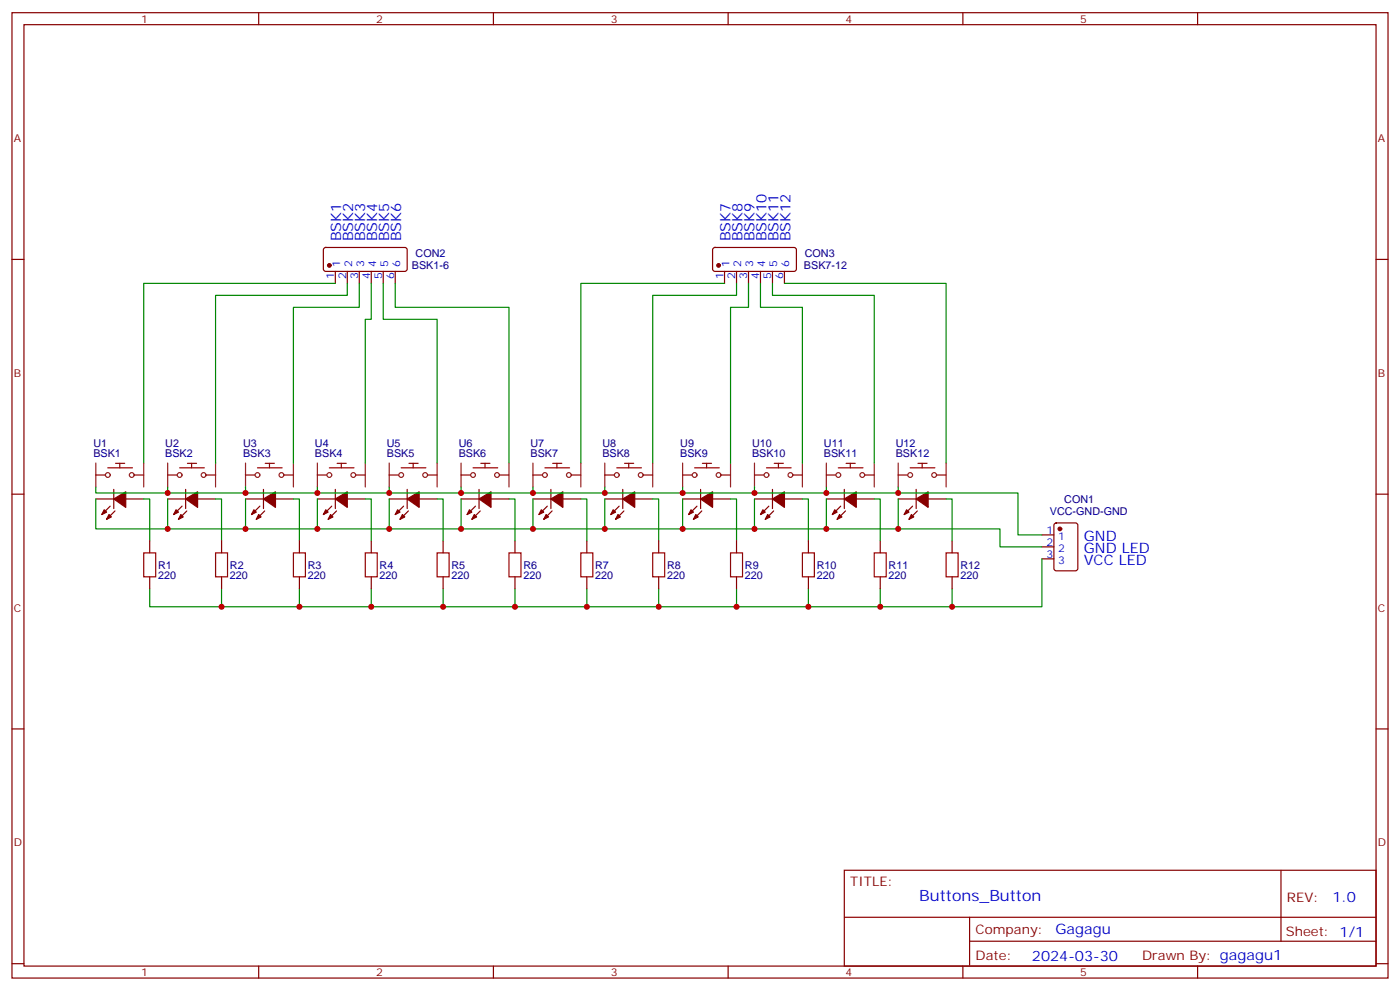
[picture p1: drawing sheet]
<svg xmlns="http://www.w3.org/2000/svg" width="412mm" height="292mm" viewBox="0 0 412 292" stroke-linecap="round" stroke-linejoin="round" font-family="sans-serif">
<g fill="none" stroke="#870000" stroke-width=".35">
<path d="M3.5 3.7h405.4v284.4h-405.4zM7.1 7.3h398.2v277.3h-398.2zM76.2 3.7v3.6M145.3 3.7v3.6M214.5 3.7v3.6M283.6 3.7v3.6M352.8 3.7v3.6M3.5 76.4h3.6M95.5 73.1l.5-.2h23.5l.4 .7v5.9l-.7 .4h-23.5l-.5-.7v-5.6zM98.8 79.9v3.6M102.3 79.9v3.6M105.8 79.9v3.6"/>
<path d="M109.4 79.9v3.6M112.9 79.9v3.6M116.4 79.9v3.6M210.1 73.1l.5-.2h23.6l.4 .7-.1 5.9-.6 .4h-23.6l-.4-.7v-5.6zM213.4 79.9v3.6M217 79.9v3.6M220.5 79.9v3.6M224 79.9v3.6M227.5 79.9v3.6M231.1 79.9v3.6M405.3 76.4h3.6M3.5 145.6h3.6"/>
<path d="M28.2 147h5.3M32.5 149.1l-2.5 2.5M33.5 144.1v5.7M33.9 150.5l-2.5 2.5M37 147h5.3M44.1 159.3v3.5M49.4 147h5.3M53.6 149.1l-2.4 2.5M54.7 144.1v5.7M55 150.5l-2.4 2.5M58.2 147h5.3M65.3 159.3v3.5"/>
<path d="M72.3 147h5.3M76.6 149.1l-2.5 2.5M77.6 144.1v5.7M78 150.5l-2.5 2.5M81.1 147h5.3M88.2 159.3v3.5M93.5 147h5.3M97.7 149.1l-2.5 2.5M98.8 144.1v5.7M99.1 150.5l-2.4 2.5M102.3 147h5.3M109.4 159.3v3.5"/>
<path d="M114.7 147h5.2M118.9 149.1l-2.5 2.5M119.9 144.1v5.7M120.3 150.5l-2.5 2.5M123.5 147h5.3M130.5 159.3v3.5M135.8 147h5.3M140.1 149.1l-2.5 2.5M141.1 144.1v5.7M141.5 150.5l-2.5 2.5M144.6 147h5.3M151.7 159.3v3.5"/>
<path d="M157 147h5.3M161.2 149.1l-2.5 2.5M162.3 144.1v5.7M162.6 150.5l-2.4 2.5M165.8 147h5.3M172.9 159.3v3.5M178.2 147h5.2M182.4 149.1l-2.5 2.5M183.4 144.1v5.7M183.8 150.5l-2.5 2.5M187 147h5.3M194 159.3v3.5"/>
<path d="M201.1 147h5.3M205.3 149.1l-2.5 2.5M206.4 144.1v5.7M206.7 150.5l-2.4 2.5M209.9 147h5.3M217 159.3v3.5M222.2 147h5.3M226.5 149.1l-2.5 2.5M227.5 144.1v5.7M227.9 150.5l-2.5 2.5M231.1 147h5.3M238.1 159.3v3.5"/>
<path d="M243.4 147h5.3M247.6 149.1l-2.4 2.5M248.7 144.1v5.7M249.1 150.5l-2.5 2.5M252.2 147h5.3M259.3 159.3v3.5M264.6 147h5.3M268.8 149.1l-2.5 2.5M269.9 144.1v5.7M270.2 150.5l-2.4 2.5M273.4 147h5.3M280.5 159.3v3.5"/>
<path d="M306.9 157.6h3.5M310.7 154.2l.4-.2h5.7l.6 .5 .1 12.9-.5 .7h-5.9l-.6-.4-.1-13zM405.3 145.6h3.6M44.1 169.9v3.5M65.3 169.9v3.5M88.2 169.9v3.5M109.4 169.9v3.5M130.5 169.9v3.5M151.7 169.9v3.5M172.9 169.9v3.5M194 169.9v3.5M217 169.9v3.5"/>
<path d="M238.1 169.9v3.5M259.3 169.9v3.5M280.5 169.9v3.5M306.9 161.1h3.5M306.9 164.6h3.5M3.5 214.7h3.6M405.3 214.7h3.6M248.7 256.3h156.6v28.3h-156.6zM377.3 256.4v20.8M248.7 270.2h156.5M285.6 277.2h119.6M285.6 270.2v14.1"/>
<path d="M3.5 283.8h3.6M76.2 284.6v3.5M145.3 284.6v3.5M214.5 284.6v3.5M283.6 284.6v3.5M352.8 284.6v3.5M405.3 283.8h3.6"/>
</g>
<g fill="none" stroke="#900" stroke-width=".35">
<path d="M28.2 139.9h2.7M31.7 137.8h7.3M34 136.5h2.7M35.3 136.5v1.3M39.5 139.9h2.7M49.4 139.9h2.7M52.9 137.8h7.3M55.2 136.5h2.7M56.4 136.5v1.3M60.7 139.9h2.7M72.3 139.9h2.7M75.8 137.8h7.3"/>
<path d="M78.1 136.5h2.7M79.4 136.5v1.3M83.6 139.9h2.7M93.5 139.9h2.7M97 137.8h7.3M99.3 136.5h2.7M100.5 136.5v1.3M104.8 139.9h2.7M114.7 139.9h2.6M118.2 137.8h7.3M120.5 136.5h2.7M121.7 136.5v1.3"/>
<path d="M125.9 139.9h2.7M135.8 139.9h2.7M139.3 137.8h7.3M141.6 136.5h2.7M142.9 136.5v1.3M147.1 139.9h2.7M157 139.9h2.7M160.5 137.8h7.3M162.8 136.5h2.7M164 136.5v1.3M168.3 139.9h2.7M178.2 139.9h2.6"/>
<path d="M181.7 137.8h7.3M184 136.5h2.7M185.2 136.5v1.3M189.4 139.9h2.7M201.1 139.9h2.7M204.6 137.8h7.3M206.9 136.5h2.7M208.1 136.5v1.3M212.4 139.9h2.7M222.2 139.9h2.7M225.8 137.8h7.3M228.1 136.5h2.7"/>
<path d="M229.3 136.5v1.3M233.5 139.9h2.7M243.4 139.9h2.7M246.9 137.8h7.3M249.2 136.5h2.7M250.5 136.5v1.3M254.7 139.9h2.7M264.6 139.9h2.7M268.1 137.8h7.3M270.4 136.5h2.7M271.6 136.5v1.3M275.9 139.9h2.7"/>
</g>
<g fill="none" stroke="#8c2424" stroke-width=".35">
<path d="M28.2 136.4v7M42.3 136.4v7M49.4 136.4v7M63.5 136.4v7M72.3 136.4v7M86.4 136.4v7M93.5 136.4v7M107.6 136.4v7M114.7 136.4v7M128.8 136.4v7M135.8 136.4v7M149.9 136.4v7"/>
<path d="M157 136.4v7M171.1 136.4v7M178.2 136.4v7M192.3 136.4v7M201.1 136.4v7M215.2 136.4v7M222.2 136.4v7M236.4 136.4v7M243.4 136.4v7M257.5 136.4v7M264.6 136.4v7M278.7 136.4v7"/>
<circle cx="31.8" cy="139.9" r=".71"/>
<circle cx="38.8" cy="139.9" r=".71"/>
<circle cx="52.9" cy="139.9" r=".71"/>
<circle cx="60" cy="139.9" r=".71"/>
<circle cx="75.8" cy="139.9" r=".71"/>
<circle cx="82.9" cy="139.9" r=".71"/>
<circle cx="97" cy="139.9" r=".71"/>
<circle cx="104.1" cy="139.9" r=".71"/>
<circle cx="118.2" cy="139.9" r=".71"/>
<circle cx="125.2" cy="139.9" r=".71"/>
<circle cx="139.3" cy="139.9" r=".71"/>
<circle cx="146.4" cy="139.9" r=".71"/>
<circle cx="160.5" cy="139.9" r=".71"/>
<circle cx="167.6" cy="139.9" r=".71"/>
<circle cx="181.7" cy="139.9" r=".71"/>
<circle cx="188.7" cy="139.9" r=".71"/>
<circle cx="204.6" cy="139.9" r=".71"/>
<circle cx="211.7" cy="139.9" r=".71"/>
<circle cx="225.8" cy="139.9" r=".71"/>
<circle cx="232.8" cy="139.9" r=".71"/>
<circle cx="246.9" cy="139.9" r=".71"/>
<circle cx="254" cy="139.9" r=".71"/>
<circle cx="268.1" cy="139.9" r=".71"/>
<circle cx="275.2" cy="139.9" r=".71"/>
</g>
<g fill="#870000" stroke="#870000" stroke-width=".35">
<path d="M30.7 150.1l.7 .7-1.4 .8z"/>
<path d="M32.1 151.6l.7 .7-1.4 .7z"/>
<path d="M33.5 147l3.5-2.1v4.5z"/>
<path d="M51.9 150.1l.7 .7-1.4 .8z"/>
<path d="M53.3 151.6l.7 .7-1.4 .7z"/>
<path d="M54.7 147l3.5-2.1v4.5z"/>
<path d="M96 150.1l.7 .7-1.5 .8z"/>
<path d="M97.4 151.6l.7 .7-1.4 .7z"/>
<path d="M98.8 147l3.5-2.1v4.5z"/>
<path d="M74.8 150.1l.7 .7-1.4 .8z"/>
<path d="M76.2 151.6l.7 .7-1.4 .7z"/>
<path d="M77.6 147l3.5-2.1v4.5z"/>
<path d="M138.3 150.1l.7 .7-1.4 .8z"/>
<path d="M139.7 151.6l.7 .7-1.4 .7z"/>
<path d="M141.1 147l3.5-2.1v4.5z"/>
<path d="M117.1 150.1l.7 .7-1.4 .8z"/>
<path d="M118.5 151.6l.7 .7-1.4 .7z"/>
<path d="M119.9 147l3.6-2.1v4.5z"/>
<path d="M245.9 150.1l.7 .7-1.4 .8z"/>
<path d="M247.3 151.6l.7 .7-1.4 .7z"/>
<path d="M248.7 147l3.5-2.1v4.5z"/>
<path d="M267.1 150.1l.7 .7-1.5 .8z"/>
<path d="M268.5 151.6l.7 .7-1.4 .7z"/>
<path d="M269.9 147l3.5-2.1v4.5z"/>
<path d="M203.6 150.1l.7 .7-1.5 .8z"/>
<path d="M205 151.6l.7 .7-1.4 .7z"/>
<path d="M206.4 147l3.5-2.1v4.5z"/>
<path d="M224.7 150.1l.7 .7-1.4 .8z"/>
<path d="M226.1 151.6l.7 .7-1.4 .7z"/>
<path d="M227.5 147l3.6-2.1v4.5z"/>
<path d="M180.6 150.1l.7 .7-1.4 .8z"/>
<path d="M182 151.6l.7 .7-1.4 .7z"/>
<path d="M183.4 147l3.6-2.1v4.5z"/>
<path d="M159.5 150.1l.7 .7-1.5 .8z"/>
<path d="M160.9 151.6l.7 .7-1.4 .7z"/>
<path d="M162.3 147l3.5-2.1v4.5z"/>
<circle cx="97" cy="78.2" r=".53"/>
<circle cx="211.7" cy="78.2" r=".53"/>
<circle cx="312.2" cy="155.8" r=".53"/>
</g>
<g fill="none" stroke="#008700" stroke-width=".35">
<path d="M98.8 83.5h-56.5v52.9M102.3 83.5v3.5h-38.8v49.4M105.8 83.5v7h-19.4v45.9M109.4 83.5v10.6h-1.8v42.3M112.9 83.5v10.6h15.9v42.3M116.4 83.5v7h33.5v45.9M213.4 83.5h-42.3v52.9M217 83.5v3.5h-24.7v49.4M220.5 83.5v7h-5.3v45.9M224 83.5v7h12.4v45.9M227.5 83.5v3.5h30v49.4M231.1 83.5h47.6v52.9"/>
<path d="M28.2 147v8.8h266.4v5.3h12.3M28.2 143.4v1.8h271.7v12.4h7M42.3 147h1.8v12.3M49.4 143.4v1.8M49.4 147v8.8M63.5 147h1.8v12.3M72.3 143.4v1.8M72.3 147v8.8M86.4 147h1.8v12.3M93.5 143.4v1.8M93.5 147v8.8M107.6 147h1.8v12.3"/>
<path d="M114.7 143.4v1.8M114.7 147v8.8M128.8 147h1.7v12.3M135.8 143.4v1.8M135.8 147v8.8M149.9 147h1.8v12.3M157 143.4v1.8M157 147v8.8M171.1 147h1.8v12.3M178.2 143.4v1.8M178.2 147v8.8M192.3 147h1.7v12.3"/>
<path d="M201.1 143.4v1.8M201.1 147v8.8M215.2 147h1.8v12.3M222.2 143.4v1.8M222.2 147v8.8M236.4 147h1.7v12.3M243.4 143.4v1.8M243.4 147v8.8M257.5 147h1.8v12.3M264.6 143.4v1.8M264.6 147v8.8M278.7 147h1.8v12.3"/>
<path d="M44.1 173.4v5.3h236.4v-5.3M65.3 173.4v5.3M88.2 173.4v5.3M109.4 173.4v5.3M130.5 173.4v5.3M151.7 173.4v5.3M172.9 173.4v5.3M194 173.4v5.3M217 173.4v5.3M238.1 173.4v5.3M259.3 173.4v5.3M306.9 164.6v14.1h-26.4"/>
</g>
<path d="M42.3 162.8h3.6v7.1h-3.6zM63.5 162.8h3.5v7.1h-3.5zM86.4 162.8h3.6v7.1h-3.6zM107.6 162.8h3.5v7.1h-3.5zM128.8 162.8h3.5v7.1h-3.5zM149.9 162.8h3.6v7.1h-3.6zM171.1 162.8h3.5v7.1h-3.5zM192.3 162.8h3.5v7.1h-3.5zM215.2 162.8h3.5v7.1h-3.5zM236.4 162.8h3.5v7.1h-3.5zM257.5 162.8h3.6v7.1h-3.6zM278.7 162.8h3.5v7.1h-3.5z" fill="none" stroke="#a10000" stroke-width=".35"/>
<g fill="#c00">
<circle cx="259.3" cy="178.7" r=".88"/>
<circle cx="238.1" cy="178.7" r=".88"/>
<circle cx="217" cy="178.7" r=".88"/>
<circle cx="194" cy="178.7" r=".88"/>
<circle cx="172.9" cy="178.7" r=".88"/>
<circle cx="151.7" cy="178.7" r=".88"/>
<circle cx="130.5" cy="178.7" r=".88"/>
<circle cx="109.4" cy="178.7" r=".88"/>
<circle cx="88.2" cy="178.7" r=".88"/>
<circle cx="65.3" cy="178.7" r=".88"/>
<circle cx="280.5" cy="178.7" r=".88"/>
<circle cx="49.4" cy="155.8" r=".88"/>
<circle cx="72.3" cy="155.8" r=".88"/>
<circle cx="93.5" cy="155.8" r=".88"/>
<circle cx="114.7" cy="155.8" r=".88"/>
<circle cx="135.8" cy="155.8" r=".88"/>
<circle cx="157" cy="155.8" r=".88"/>
<circle cx="178.2" cy="155.8" r=".88"/>
<circle cx="201.1" cy="155.8" r=".88"/>
<circle cx="222.3" cy="155.8" r=".88"/>
<circle cx="243.4" cy="155.8" r=".88"/>
<circle cx="264.6" cy="155.8" r=".88"/>
<circle cx="49.4" cy="145.2" r=".88"/>
<circle cx="72.3" cy="145.2" r=".88"/>
<circle cx="93.5" cy="145.2" r=".88"/>
<circle cx="114.7" cy="145.2" r=".88"/>
<circle cx="135.8" cy="145.2" r=".88"/>
<circle cx="157" cy="145.2" r=".88"/>
<circle cx="178.2" cy="145.2" r=".88"/>
<circle cx="201.1" cy="145.2" r=".88"/>
<circle cx="222.3" cy="145.2" r=".88"/>
<circle cx="243.4" cy="145.2" r=".88"/>
<circle cx="264.6" cy="145.2" r=".88"/>
</g>
<text font-size="4.6" fill="#00f" x="270.8" y="265.4">Buttons_Button</text>
<g font-size="4.2" fill="#00f">
<text x="100.5" y="71.1" transform="rotate(-90 100.5 71.1)">BSK1</text>
<text x="104.1" y="71.1" transform="rotate(-90 104.1 71.1)">BSK2</text>
<text x="107.6" y="71.1" transform="rotate(-90 107.6 71.1)">BSK3</text>
<text x="111.1" y="71.1" transform="rotate(-90 111.1 71.1)">BSK4</text>
<text x="114.7" y="71.1" transform="rotate(-90 114.7 71.1)">BSK5</text>
<text x="118.2" y="71.1" transform="rotate(-90 118.2 71.1)">BSK6</text>
<text x="215.2" y="71.1" transform="rotate(-90 215.2 71.1)">BSK7</text>
<text x="218.7" y="71.1" transform="rotate(-90 218.7 71.1)">BSK8</text>
<text x="222.2" y="71.1" transform="rotate(-90 222.2 71.1)">BSK9</text>
<text x="225.8" y="71.1" transform="rotate(-90 225.8 71.1)">BSK10</text>
<text x="229.3" y="71.1" transform="rotate(-90 229.3 71.1)">BSK11</text>
<text x="232.8" y="71.1" transform="rotate(-90 232.8 71.1)">BSK12</text>
<text x="319.3" y="159.3">GND</text>
<text x="319.3" y="162.8">GND LED</text>
<text x="319.3" y="166.4">VCC LED</text>
<text x="392.5" y="265.6">1.0</text>
<text x="310.9" y="275.2">Gagagu</text>
<text x="304" y="283">2024-03-30</text>
</g>
<g font-size="3.9" fill="#800">
<text x="250.5" y="260.9">TITLE:</text>
<text x="379.1" y="265.6">REV:</text>
<text x="287.4" y="275.1">Company:</text>
<text x="378.7" y="275.7">Sheet: 1/1</text>
<text x="287.4" y="282.8">Date:</text>
<text x="336.4" y="282.9">Drawn By: gagagu1</text>
</g>
<g font-size="3.2" fill="#800">
<text x="41.6" y="6.7">1</text>
<text x="110.8" y="6.7">2</text>
<text x="179.9" y="6.7">3</text>
<text x="249.1" y="6.7">4</text>
<text x="318.2" y="6.7">5</text>
<text x="4.1" y="41.8">A</text>
<text x="405.9" y="41.8">A</text>
<text x="4.1" y="111">B</text>
<text x="405.9" y="111">B</text>
<text x="4.1" y="180.1">C</text>
<text x="405.9" y="180.1">C</text>
<text x="4.1" y="249.3">D</text>
<text x="405.9" y="249.3">D</text>
<text x="41.6" y="287.5">1</text>
<text x="110.8" y="287.5">2</text>
<text x="179.9" y="287.5">3</text>
<text x="249.1" y="287.5">4</text>
<text x="318.2" y="287.5">5</text>
</g>
<g font-size="3.2" fill="#000080">
<text x="122.4" y="75.8">CON2</text>
<text x="237.1" y="75.8">CON3</text>
<text x="121.3" y="79.4">BSK1-6</text>
<text x="236.8" y="79.4">BSK7-12</text>
<text x="27.5" y="131.5">U1</text>
<text x="48.7" y="131.5">U2</text>
<text x="71.6" y="131.5">U3</text>
<text x="92.8" y="131.5">U4</text>
<text x="113.9" y="131.5">U5</text>
<text x="135.1" y="131.5">U6</text>
<text x="156.3" y="131.5">U7</text>
<text x="177.4" y="131.5">U8</text>
<text x="200.4" y="131.5">U9</text>
<text x="221.5" y="131.5">U10</text>
<text x="242.7" y="131.5">U11</text>
<text x="263.9" y="131.5">U12</text>
<text x="27.5" y="134.6">BSK1</text>
<text x="48.7" y="134.6">BSK2</text>
<text x="71.6" y="134.6">BSK3</text>
<text x="92.8" y="134.6">BSK4</text>
<text x="113.9" y="134.6">BSK5</text>
<text x="135.1" y="134.6">BSK6</text>
<text x="156.3" y="134.6">BSK7</text>
<text x="177.4" y="134.6">BSK8</text>
<text x="200.4" y="134.6">BSK9</text>
<text x="221.5" y="134.6">BSK10</text>
<text x="242.7" y="134.6">BSK11</text>
<text x="263.9" y="134.6">BSK12</text>
<text x="313.5" y="148.2">CON1</text>
<text x="309.3" y="151.7">VCC-GND-GND</text>
<text x="46.6" y="167.5">R1</text>
<text x="67.7" y="167.5">R2</text>
<text x="90.7" y="167.5">R3</text>
<text x="111.8" y="167.5">R4</text>
<text x="133" y="167.5">R5</text>
<text x="154.2" y="167.5">R6</text>
<text x="175.3" y="167.5">R7</text>
<text x="196.5" y="167.5">R8</text>
<text x="219.4" y="167.5">R9</text>
<text x="240.6" y="167.5">R10</text>
<text x="261.8" y="167.5">R11</text>
<text x="282.9" y="167.5">R12</text>
<text x="46.6" y="170.7">220</text>
<text x="67.7" y="170.7">220</text>
<text x="90.7" y="170.7">220</text>
<text x="111.8" y="170.7">220</text>
<text x="133" y="170.7">220</text>
<text x="154.2" y="170.7">220</text>
<text x="175.3" y="170.7">220</text>
<text x="196.5" y="170.7">220</text>
<text x="219.4" y="170.7">220</text>
<text x="240.6" y="170.7">220</text>
<text x="261.8" y="170.7">220</text>
<text x="282.9" y="170.7">220</text>
</g>
<g font-size="3.2" fill="#00f">
<text x="98.4" y="82.1" transform="rotate(-90 98.4 82.1)">1</text>
<text x="100.2" y="78.6" transform="rotate(-90 100.2 78.6)">1</text>
<text x="102" y="82.1" transform="rotate(-90 102 82.1)">2</text>
<text x="103.7" y="78.6" transform="rotate(-90 103.7 78.6)">2</text>
<text x="105.5" y="82.1" transform="rotate(-90 105.5 82.1)">3</text>
<text x="107.2" y="78.6" transform="rotate(-90 107.2 78.6)">3</text>
<text x="109" y="82.1" transform="rotate(-90 109 82.1)">4</text>
<text x="110.8" y="78.6" transform="rotate(-90 110.8 78.6)">4</text>
<text x="112.5" y="82.1" transform="rotate(-90 112.5 82.1)">5</text>
<text x="114.3" y="78.6" transform="rotate(-90 114.3 78.6)">5</text>
<text x="116.1" y="82.1" transform="rotate(-90 116.1 82.1)">6</text>
<text x="117.8" y="78.6" transform="rotate(-90 117.8 78.6)">6</text>
<text x="213.1" y="82.1" transform="rotate(-90 213.1 82.1)">1</text>
<text x="214.8" y="78.6" transform="rotate(-90 214.8 78.6)">1</text>
<text x="216.6" y="82.1" transform="rotate(-90 216.6 82.1)">2</text>
<text x="218.4" y="78.6" transform="rotate(-90 218.4 78.6)">2</text>
<text x="220.1" y="82.1" transform="rotate(-90 220.1 82.1)">3</text>
<text x="221.9" y="78.6" transform="rotate(-90 221.9 78.6)">3</text>
<text x="223.7" y="82.1" transform="rotate(-90 223.7 82.1)">4</text>
<text x="225.4" y="78.6" transform="rotate(-90 225.4 78.6)">4</text>
<text x="227.2" y="82.1" transform="rotate(-90 227.2 82.1)">5</text>
<text x="229" y="78.6" transform="rotate(-90 229 78.6)">5</text>
<text x="230.7" y="82.1" transform="rotate(-90 230.7 82.1)">6</text>
<text x="232.5" y="78.6" transform="rotate(-90 232.5 78.6)">6</text>
<text x="308.3" y="157.2">1</text>
<text x="308.3" y="160.7">2</text>
<text x="311.7" y="159">1</text>
<text x="308.3" y="164.3">3</text>
<text x="311.7" y="162.5">2</text>
<text x="311.7" y="166">3</text>
</g>
</svg>
